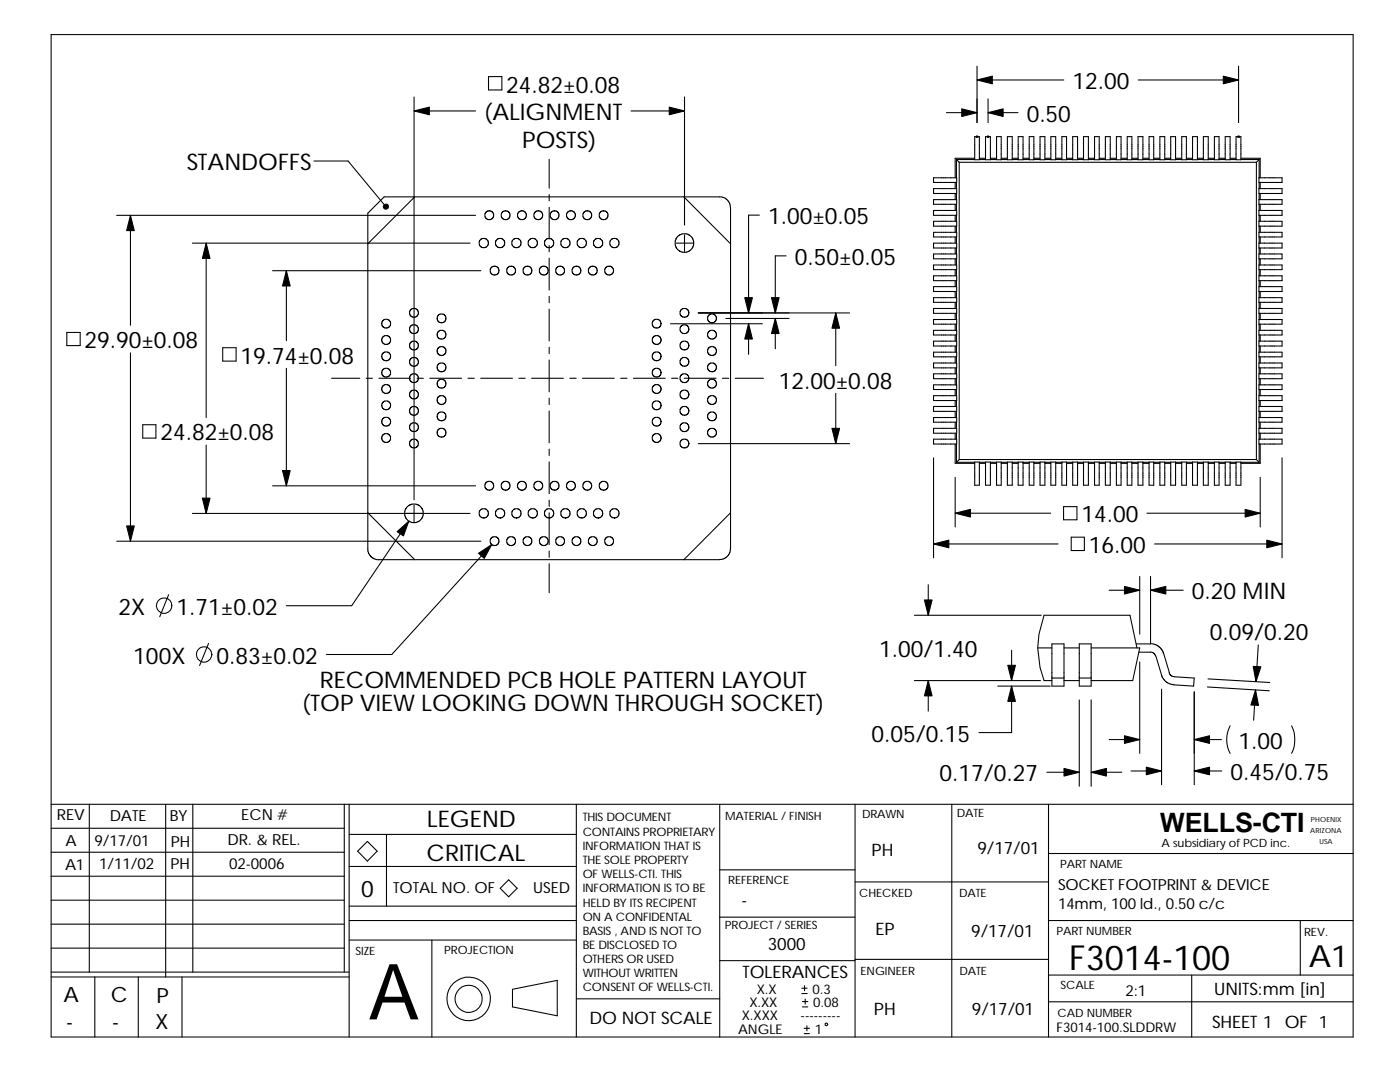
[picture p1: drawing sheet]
<svg xmlns="http://www.w3.org/2000/svg" width="279mm" height="216mm" viewBox="0 0 279 216" stroke-linecap="round" stroke-linejoin="round" font-family="sans-serif">
<g fill="none" stroke="#000" stroke-width=".21">
<path d="M10.2 6.9h259.8v200h-259.8zM82.6 19.3v80.4M97.5 15.3h2.7v2.6h-2.7zM136.6 19.3v25.6M195 13.2v11.3M195 16h17.3M197.2 19.7v4.8M227.2 16h20M247.2 13.2v11.3M62.7 32.1h6.8l7.5 9.1M82.6 22.1h12.3M82.8 39.3l-9.4 9.3"/>
<path d="M109.6 31.8v5.7M109.6 38.8v1.3M125.9 22.1h10.7M136.5 39.3l9.3 9.3M186.3 35.5h4.6v.9h-4.6zM186.3 37.6h4.6v1h-4.6zM186.3 39.8h4.6v1h-4.6zM188.9 22.5h6.1M190.6 36.4v1.2M190.6 38.6v1.2M190.9 31.8h3.6M190.9 31.8l.5 .6"/>
<path d="M190.9 31.8v3.7M190.9 36.4v1.2M190.9 38.6v1.2M191.4 32.4h59.3M191.4 32.4v59.3M194.5 27.3h1v4.6h-1zM194.5 31.6h-3.9v3.9M194.9 27.1l.3 .3M195 27.1v.3M195.1 27.1l-.3 .3M195.5 31.8h1.2M195.5 31.6h1.2"/>
<path d="M196.7 27.3h1v4.6h-1zM197.1 27.1l.3 .3M197.2 27.1v.3M197.2 22.5h6M197.3 27.1l-.3 .3M197.7 31.8h1.2M197.7 31.6h1.2M198.9 27.3h.9v4.6h-.9zM199.8 31.8h1.2M199.8 31.6h1.2M201 27.3h1v4.6h-1zM202 31.8h1.2"/>
<path d="M202 31.6h1.2M203.2 27.3h1v4.6h-1zM204.2 31.8h1.2M204.2 31.6h1.2M205.4 27.3h.9v4.6h-.9zM206.3 31.8h1.3M206.3 31.6h1.3M207.6 27.3h.9v4.6h-.9zM208.5 31.8h1.2M208.5 31.6h1.2M209.7 27.3h1v4.6h-1zM210.7 31.8h1.2"/>
<path d="M210.7 31.6h1.2M211.9 27.3h1v4.6h-1zM212.9 31.8h1.2M212.9 31.6h1.2M214.1 27.3h1v4.6h-1zM215.1 31.8h1.1M215.1 31.6h1.1M216.2 27.3h1v4.6h-1zM217.2 31.8h1.2M217.2 31.6h1.2M218.4 27.3h1v4.6h-1zM219.4 31.8h1.2"/>
<path d="M219.4 31.6h1.2M220.6 27.3h1v4.6h-1zM221.6 31.8h1.2M221.6 31.6h1.2M222.8 27.3h.9v4.6h-.9zM223.7 31.8h1.3M223.7 31.6h1.3M225 27.3h.9v4.6h-.9zM225.9 31.8h1.2M225.9 31.6h1.2M227.1 27.3h1v4.6h-1zM228.1 31.8h1.2"/>
<path d="M228.1 31.6h1.2M229.3 27.3h1v4.6h-1zM230.3 31.8h1.2M230.3 31.6h1.2M231.5 27.3h1v4.6h-1zM232.5 31.8h1.1M232.5 31.6h1.1M233.6 27.3h1v4.6h-1zM234.6 31.8h1.2M234.6 31.6h1.2M235.8 27.3h1v4.6h-1zM236.8 31.8h1.2"/>
<path d="M236.8 31.6h1.2M238 27.3h1v4.6h-1zM239 31.8h1.2M239 31.6h1.2M240.2 27.3h.9v4.6h-.9zM241.1 31.8h1.3M241.1 31.6h1.3M242.4 27.3h.9v4.6h-.9zM243.3 31.8h1.2M243.3 31.6h1.2M244.5 27.3h1v4.6h-1zM245.5 31.8h1.2"/>
<path d="M245.5 31.6h1.2M246.7 27.3h.9v4.6h-.9zM247.1 27.1l.3 .3M247.2 27.1v.3M247.3 27.1l-.3 .3M247.6 31.8h3.7M247.6 31.6h3.9v3.9M250.7 32.4v59.3M251.2 35.5h4.7v.9h-4.7zM251.2 37.6h4.7v1h-4.7zM251.2 39.8h4.7v1h-4.7zM251.3 31.8l-.6 .6"/>
<path d="M251.3 31.8v3.7M251.3 36.4v1.2M251.3 38.6v1.2M251.5 36.4v1.2M251.5 38.6v1.2M23.3 43h71.6M26 43v21.9M38.4 48.5h55.4M41.1 48.5v34.8M54.4 54h41.6M57.1 54v14M98.7 53.1l.5 .2 .4 .7-.2 .5-.7 .4-.5-.2-.4-.4 .2-.8 .4-.4h.3"/>
<path d="M99.8 47.6l.5 .1 .3 .3 .2 .5-.2 .5-.3 .3-.5 .1-.5-.1-.4-.5 .1-.8 .3-.3 .5-.1M100.9 42.1l.5 .1 .4 .7-.2 .6-.7 .4-.5-.2-.4-.5 .2-.8 .4-.3h.3M102 53.1l.5 .2 .4 .7-.2 .5-.7 .4-.5-.2-.4-.4 .2-.8 .4-.4h.3M103 47.6l.5 .1 .4 .3 .1 .5-.1 .5-.4 .3-.4 .1-.5-.1-.4-.5v-.8l.5-.4h.4M104.1 42.1l.6 .1 .4 .7-.2 .6-.7 .4-.6-.2-.3-.5 .1-.8 .5-.3h.3M105.2 53.1l.6 .2 .4 .7-.2 .5-.7 .4-.6-.2-.3-.4 .1-.8 .5-.4h.3M108.5 53.1l.6 .2 .3 .7-.1 .5-.8 .4-.5-.2-.3-.4 .1-.8 .4-.4h.3M109.6 47.6l.5 .1 .3 .3 .1 .5-.1 .5-.3 .3-.5 .1-.5-.1-.4-.5 .1-.8 .3-.3 .5-.1M109.6 41.4v6.3M109.6 49v1.2M109.6 51.5v6.4M109.6 59.1v1.3"/>
<path d="M110.7 42.1l.5 .1 .4 .7-.2 .6-.7 .4-.5-.2-.4-.5 .1-.8 .5-.3h.3M111.8 53.1l.5 .2 .4 .7-.2 .5-.7 .4-.5-.2-.4-.4 .1-.8 .5-.4h.3M112.8 47.6l.5 .1 .4 .3 .1 .5-.1 .5-.4 .3-.4 .1-.5-.1-.5-.5 .1-.8 .4-.4h.5M113.9 42.1l.6 .1 .4 .7-.2 .6-.7 .4-.6-.2-.3-.5 .1-.8 .5-.3h.3M115 53.1l.6 .2 .4 .7-.2 .5-.7 .4-.6-.2-.3-.4 .1-.8 .5-.4h.3M118.3 53.1l.5 .2 .4 .7-.2 .5-.7 .4-.5-.2-.4-.4 .2-.8 .4-.4h.3M119.3 47.6l.5 .1 .4 .3 .1 .5-.1 .5-.4 .3-.4 .1-.5-.1-.5-.5 .1-.8 .4-.3 .5-.1M120.4 42.1l.6 .1 .4 .7-.2 .6-.7 .4-.6-.2-.3-.5 .1-.8 .5-.3h.3M121.5 53.1l.6 .2 .4 .7-.2 .5-.7 .4-.6-.2-.3-.4 .1-.8 .5-.4h.3M122.6 47.6l.5 .1 .3 .3 .2 .5-.2 .5-.3 .3-.5 .1-.5-.1-.4-.5 .1-.8 .4-.4h.4M134.9 48.5h3.4M136.6 46.9v3.3"/>
<path d="M151.6 42.9h-2.2v19.5M156.9 51.1h-2.2v11.3M186.3 48.5h4.6v1h-4.6zM186.3 42h4.6v1h-4.6zM186.3 44.2h4.6v.9h-4.6zM186.3 46.4h4.6v.9h-4.6zM186.3 50.7h4.6v.9h-4.6zM186.3 52.9h4.6v.9h-4.6zM186.3 55h4.6v1h-4.6zM186.3 57.2h4.6v1h-4.6zM186.3 59.4h4.6v.9h-4.6zM190.6 40.8v1.2"/>
<path d="M190.6 43v1.2M190.6 45.1v1.3M190.6 47.3v1.2M190.6 49.5v1.2M190.6 51.6v1.3M190.6 53.8v1.2M190.6 56v1.2M190.6 58.2v1.2M190.9 40.8v1.2M190.9 43v1.2M190.9 45.1v1.3M190.9 47.3v1.2"/>
<path d="M190.9 49.5v1.2M190.9 51.6v1.3M190.9 53.8v1.2M190.9 56v1.2M190.9 58.2v1.2M251.2 48.5h4.7v1h-4.7zM251.2 42h4.7v1h-4.7zM251.2 44.2h4.7v.9h-4.7zM251.2 46.4h4.7v.9h-4.7zM251.2 50.7h4.7v.9h-4.7zM251.2 52.9h4.7v.9h-4.7zM251.2 55h4.7v1h-4.7z"/>
<path d="M251.2 57.2h4.7v1h-4.7zM251.2 59.4h4.7v.9h-4.7zM251.3 40.8v1.2M251.3 43v1.2M251.3 45.1v1.3M251.3 47.3v1.2M251.3 49.5v1.2M251.3 51.6v1.3M251.3 53.8v1.2M251.3 56v1.2M251.3 58.2v1.2M251.5 40.8v1.2"/>
<path d="M251.5 43v1.2M251.5 45.1v1.3M251.5 47.3v1.2M251.5 49.5v1.2M251.5 51.6v1.3M251.5 53.8v1.2M251.5 56v1.2M251.5 58.2v1.2M13.3 66.3h2.7v2.7h-2.7zM26 70.4v37.6M44.4 69.4h2.7v2.7h-2.7zM57.1 73.5v23.4"/>
<path d="M66.2 75.5h5.6M73.1 75.5h1.2M75.6 75.5h6.4M83.2 75.5h1.3M85.8 75.5h6.3M93.4 75.5h1.3M95.9 75.5h6.4M103.5 75.5h1.3M106.1 75.5h6.3M109.6 61.7v6.3M109.6 69.3v1.3M109.6 71.8v6.4"/>
<path d="M109.6 79.5v1.2M113.7 75.5h1.3M116.2 75.5h6.4M123.9 75.5h1.2M126.4 75.5h6.4M132 64.6l-.2 .5-.7 .4-.6-.2-.3-.4 .1-.8 .5-.4 .8 .1 .4 .8M132 67.8l-.4 .8-.8 .1-.5-.3-.1-.8 .3-.5 .8-.1 .5 .3 .2 .6M132 74.3l-.4 .8-.8 .1-.5-.3-.1-.8 .3-.5 .8-.1 .5 .3 .2 .6M132 77.6l-.2 .5-.5 .4-.8-.1-.3-.5 .1-.8 .5-.3 .8 .1 .4 .7M133.8 64.6h18.3M134 75.5h1.3M136.6 75.5h6.3"/>
<path d="M137.5 62.4l-.4 .8-.8 .1-.5-.4-.1-.8 .4-.4 .8-.1 .4 .3 .2 .5M137.5 65.7l-.2 .5-.4 .3-.8-.1-.4-.4 .1-.8 .5-.4 .8 .1 .4 .8M137.5 68.9l-.2 .6-.4 .3-.8-.1-.4-.5 .1-.8 .5-.3 .8 .1 .4 .8M137.5 72.2l-.2 .5-.4 .4-.8-.2-.4-.4 .1-.8 .5-.4 .8 .2 .4 .7M137.5 75.4l-.2 .6-.7 .4-.5-.2-.4-.5 .1-.8 .5-.3 .8 .1 .4 .8M137.5 78.7l-.2 .5-.4 .4-.8-.1-.4-.5 .1-.8 .5-.3 .8 .1 .4 .7M139.4 62.4h30.1M143 63.5l-.2 .6-.7 .3-.7-.3-.2-.9 .4-.4 .8-.1 .4 .3 .2 .5M143 66.8l-.4 .7-.8 .1-.4-.3-.2-.8 .4-.5 .8-.1 .4 .4 .2 .5M143 70l-.4 .8-.8 .1-.4-.3-.2-.8 .4-.5 .8-.1 .4 .3 .2 .6M143 73.3l-.4 .7-.8 .2-.4-.4-.2-.8 .4-.4 .8-.2 .4 .4 .2 .5M143 76.5l-.2 .6-.4 .3-.8-.1-.4-.5 .2-.8 .4-.3 .8 .1 .4 .8"/>
<path d="M143 79.8l-.2 .5-.4 .4-.8-.1-.4-.5 .2-.8 .4-.3 .8 .1 .4 .7M144.2 75.5h1.3M144.9 63.5h12.6M146.7 75.5h5.7M149.4 64.6v6.1M154.7 63.5v6.1M166.8 62.4v10.6M166.8 78.5v10M186.3 61.6h4.6v.9h-4.6zM186.3 63.8h4.6v.9h-4.6zM186.3 65.9h4.6v.9h-4.6zM186.3 68.1h4.6v.9h-4.6z"/>
<path d="M186.3 70.3h4.6v.9h-4.6zM186.3 72.4h4.6v1h-4.6zM186.3 74.6h4.6v1h-4.6zM186.3 76.8h4.6v.9h-4.6zM186.3 79h4.6v.9h-4.6zM190.6 60.3v1.3M190.6 62.5v1.3M190.6 64.7v1.2M190.6 66.8v1.3M190.6 69v1.3M190.6 71.2v1.2M190.6 73.4v1.2"/>
<path d="M190.6 75.6v1.2M190.6 77.7v1.3M190.6 79.9v1.2M190.9 60.3v1.3M190.9 62.5v1.3M190.9 64.7v1.2M190.9 66.8v1.3M190.9 69v1.3M190.9 71.2v1.2M190.9 73.4v1.2M190.9 75.6v1.2M190.9 77.7v1.3"/>
<path d="M190.9 79.9v1.2M251.2 61.6h4.7v.9h-4.7zM251.2 63.8h4.7v.9h-4.7zM251.2 65.9h4.7v.9h-4.7zM251.2 68.1h4.7v.9h-4.7zM251.2 70.3h4.7v.9h-4.7zM251.2 72.4h4.7v1h-4.7zM251.2 74.6h4.7v1h-4.7zM251.2 76.8h4.7v.9h-4.7zM251.2 79h4.7v.9h-4.7zM251.3 60.3v1.3M251.3 62.5v1.3"/>
<path d="M251.3 64.7v1.2M251.3 66.8v1.3M251.3 69v1.3M251.3 71.2v1.2M251.3 73.4v1.2M251.3 75.6v1.2M251.3 77.7v1.3M251.3 79.9v1.2M251.5 60.3v1.3M251.5 62.5v1.3M251.5 64.7v1.2M251.5 66.8v1.3"/>
<path d="M251.5 69v1.3M251.5 71.2v1.2M251.5 73.4v1.2M251.5 75.6v1.2M251.5 77.7v1.3M251.5 79.9v1.2M28.5 84.8h2.6v2.6h-2.6zM41.1 88.8v13.6M54.4 96.9h40.5M109.6 82v6.3M109.6 89.6v1.3M109.6 92.2v6.3"/>
<path d="M109.6 99.8v1.2M132 84.1l-.2 .6-.5 .3-.8-.1-.3-.5 .1-.8 .5-.3 .8 .1 .4 .8M132 87.4l-.2 .5-.5 .4-.8-.2-.3-.4 .1-.8 .5-.4 .8 .2 .4 .7M137.5 82l-.2 .5-.4 .3-.8-.1-.4-.4 .1-.9 .5-.3 .8 .1 .4 .8M137.5 85.2l-.2 .6-.7 .3-.8-.3-.1-.8 .4-.5 .8-.1 .4 .3 .2 .6M137.5 88.5l-.2 .5-.4 .4-.8-.2-.4-.4 .1-.8 .5-.4 .8 .2 .4 .7M139.4 88.5h30.1M143 83.1l-.2 .5-.4 .3-.8-.1-.4-.4 .2-.9 .4-.3 .8 .1 .4 .8M143 86.3l-.2 .6-.4 .3-.8-.1-.4-.5 .2-.8 .4-.3 .8 .1 .4 .8M186.3 81.1h4.6v1h-4.6zM186.3 83.3h4.6v.9h-4.6zM186.3 85.5h4.6v.9h-4.6z"/>
<path d="M186.3 87.6h4.6v1h-4.6zM186.3 91.4v19.9M190.6 88.6v3.9h3.9M190.6 82.1v1.2M190.6 84.2v1.3M190.6 86.4v1.2M190.6 95.2v10M190.9 92.2h3.6M190.9 82.1v1.2M190.9 84.2v1.3M190.9 86.4v1.2M190.9 88.6v3.6"/>
<path d="M191.4 91.7l-.5 .5M191.4 91.7h59.3M194.5 92.2h1v4.6h-1zM195.5 92.2h1.2M195.5 92.5h1.2M196.7 92.2h1v4.6h-1zM197.7 92.2h1.2M197.7 92.5h1.2M198.9 92.2h.9v4.6h-.9zM199.8 92.2h1.2M199.8 92.5h1.2M201 92.2h1v4.6h-1z"/>
<path d="M202 92.2h1.2M202 92.5h1.2M203.2 92.2h1v4.6h-1zM204.2 92.2h1.2M204.2 92.5h1.2M205.4 92.2h.9v4.6h-.9zM206.3 92.2h1.3M206.3 92.5h1.3M207.6 92.2h.9v4.6h-.9zM208.5 92.2h1.2M208.5 92.5h1.2M209.7 92.2h1v4.6h-1z"/>
<path d="M210.7 92.2h1.2M210.7 92.5h1.2M211.9 92.2h1v4.6h-1zM212.9 92.2h1.2M212.9 92.5h1.2M214.1 92.2h1v4.6h-1zM215.1 92.2h1.1M215.1 92.5h1.1M216.2 92.2h1v4.6h-1zM217.2 92.2h1.2M217.2 92.5h1.2M218.4 92.2h1v4.6h-1z"/>
<path d="M219.4 92.2h1.2M219.4 92.5h1.2M220.6 92.2h1v4.6h-1zM221.6 92.2h1.2M221.6 92.5h1.2M222.8 92.2h.9v4.6h-.9zM223.7 92.2h1.3M223.7 92.5h1.3M225 92.2h.9v4.6h-.9zM225.9 92.2h1.2M225.9 92.5h1.2M227.1 92.2h1v4.6h-1z"/>
<path d="M228.1 92.2h1.2M228.1 92.5h1.2M229.3 92.2h1v4.6h-1zM230.3 92.2h1.2M230.3 92.5h1.2M231.5 92.2h1v4.6h-1zM232.5 92.2h1.1M232.5 92.5h1.1M233.6 92.2h1v4.6h-1zM234.6 92.2h1.2M234.6 92.5h1.2M235.8 92.2h1v4.6h-1z"/>
<path d="M236.8 92.2h1.2M236.8 92.5h1.2M238 92.2h1v4.6h-1zM239 92.2h1.2M239 92.5h1.2M240.2 92.2h.9v4.6h-.9zM241.1 92.2h1.3M241.1 92.5h1.3M242.4 92.2h.9v4.6h-.9zM243.3 92.2h1.2M243.3 92.5h1.2M244.5 92.2h1v4.6h-1z"/>
<path d="M245.5 92.2h1.2M245.5 92.5h1.2M246.7 92.2h.9v4.6h-.9zM247.6 92.2h3.7M250.7 91.7l.6 .5M251.2 81.1h4.7v1h-4.7zM251.2 83.3h4.7v.9h-4.7zM251.2 85.5h4.7v.9h-4.7zM251.2 87.6h4.7v1h-4.7zM251.3 82.1v1.2M251.3 84.2v1.3M251.3 86.4v1.2"/>
<path d="M251.3 88.6v3.6M251.5 88.6v3.9h-3.9M251.5 82.1v1.2M251.5 84.2v1.3M251.5 86.4v1.2M251.5 95.2v10M255.9 91.4v19.9M23.3 108h72.7M33.7 118.7l-1.8 4.4M38.4 102.4h55.4M73.4 102.3l9.4 9.4M75.6 111.7h68l.8-.2 .8-.5 .5-.8 .1-.7v-68.1l-.1-.7-.5-.8-1.2-.6h-67.3l-3.3 3.2v67.4l.2 .5 .5 .7 .5 .4 1 .2"/>
<path d="M81.6 104l-11.4 16.9h-13.1M82.6 100.8v3.3M98.1 108.7l-19.9 21.9h-13M109.6 102.3v6.4M109.6 109.9v1.3M109.6 112.5v5.8M145.8 102.3l-9.3 9.4M185.3 116.7v6.1M186.3 108.5h24.9M190.6 102.4h19.1M212.3 101.1h2.6v2.6h-2.6zM213.8 107.2h2.6v2.7h-2.6z"/>
<path d="M221.4 117.8h6.1M227.5 115v11.5M228.9 102.4h22.6M229.6 115v13.4l1.2 .3 1.1 1 1.5 4.5M229.6 117.8h6.5M230.4 108.5h25.5M41.6 128.4l-1.8 4.4M182.5 135.8h25.1M182.5 122.8h25.3M185.3 135.8v6.1M199.1 136.9h10.5M201.9 136.9v9.3h-6.5"/>
<path d="M201.9 129.8v6M207.1 129.3h2.8M209.9 135.3h2.4M209.9 128.5h2.4v8.4h-2.4zM212.3 135.8h3.1M212.3 129.3h3.1M215.4 135.3h2.4M215.4 128.5h2.4v8.4h-2.4zM215.4 139.7v17.2M217.8 139.7v17.2M217.8 129.3h9.7l-1.4 6.5h-8.3M226.7 128.5h2.9"/>
<path d="M226.9 129.3l-1.4-6.5h-17.1a17.4 17.4 0 0 0 0 13h1.5M227.3 130.1h2.6l.4 .2 .4 .6 1.1 3.9 .4 .7 .7 .7 1.3 .4M227.5 132.1v18.2M231.8 137.5v19.1M233.3 134.2l.2 .4 .6 .4 4.2 .3-.1 1.6-4-.2M238.3 138v18.6M241 137.1l12.3 .7M241.1 135.5l12.3 .7M250.6 137.7l-.4 6M251.1 128.7l-.4 7.3M208.9 154.1h6.5M217.8 154.1h6.1"/>
<path d="M221.4 147.6h6.1M225.7 153.8h6.1M238.3 147.6h5.5M238.3 153.8h5.5M245.5 144.8a5.9 5.9 0 0 0 0 5.5M257.8 144.8a6.3 6.3 0 0 1 0 5.5M10.2 165.3h58.5M10.2 170.1h58.5M10.2 174.8h58.5M10.2 179.6h58.5M10.2 160.5h259.8M17.8 160.5v33.5"/>
<path d="M33.1 160.5v34.4M38.5 160.5v33.5M68.7 160.5v33.5M69.7 160.5v46.4M69.7 166.5h45.3M69.7 172.9h45.3M73.3 167.9l2 1.9-2 2-1.9-2zM77.1 166.5v14.3M99.8 177.2l1.7-1.6 1.7 1.6-1.7 1.7zM115 160.5v46.4M143.6 160.5v46.4M143.6 173.6h27"/>
<path d="M170.6 176h38.7M170.6 160.5v46.4M189.9 160.5v46.4M209.3 160.5v46.4M209.3 170.3h60.7M10.2 194.9h59.5M10.2 194h59.5M10.2 184.4h58.5M10.2 189.2h58.5M18.9 194.9v12M27.6 194.9v12M36.3 194.9v12"/>
<path d="M69.7 183.7h45.3M69.7 180.8h45.3M69.7 187.6h45.3M86.2 187.6v19.3M102.3 197.4l8.9-1.8v7.1l-8.9-1.8zM115 199.3h28.6M143.6 191.7h27M143.6 183h27M160 198.2h1.1M160 197.2h1.1M160.1 199.9h1.1M160.6 196.7v1"/>
<path d="M160.7 199.3v1.1M170.6 191.4h38.7M209.3 183.7h60.7M209.3 194.6h60.7M209.3 199.9h60.7M237.8 194.6v12.3M259.5 183.7v10.9M160.1 200.9h1.1M160.5 206.2h1M160.5 205.2h1M161 204.7v1"/>
<circle cx="96.5" cy="48.5" r=".93"/>
<circle cx="97.6" cy="43" r=".88"/>
<circle cx="106.3" cy="48.5" r=".93"/>
<circle cx="107.4" cy="43" r=".88"/>
<circle cx="116.1" cy="48.5" r=".93"/>
<circle cx="117.2" cy="43" r=".88"/>
<circle cx="136.6" cy="48.5" r="1.86"/>
<circle cx="77.1" cy="64.6" r=".88"/>
<circle cx="77.1" cy="67.8" r=".88"/>
<circle cx="77.1" cy="74.4" r=".88"/>
<circle cx="77.1" cy="77.6" r=".88"/>
<circle cx="77.1" cy="71.1" r=".88"/>
<circle cx="82.6" cy="78.7" r=".88"/>
<circle cx="82.6" cy="68.9" r=".88"/>
<circle cx="82.6" cy="65.7" r=".88"/>
<circle cx="82.6" cy="75.5" r=".88"/>
<circle cx="82.6" cy="72.2" r=".88"/>
<circle cx="82.6" cy="62.4" r=".88"/>
<circle cx="88.1" cy="79.8" r=".88"/>
<circle cx="88.1" cy="66.8" r=".88"/>
<circle cx="88.1" cy="63.5" r=".88"/>
<circle cx="88.1" cy="73.3" r=".88"/>
<circle cx="88.1" cy="76.6" r=".88"/>
<circle cx="88.1" cy="70" r=".88"/>
<circle cx="131.1" cy="71.1" r=".89"/>
<circle cx="77.1" cy="80.9" r=".88"/>
<circle cx="77.1" cy="87.4" r=".88"/>
<circle cx="77.1" cy="84.1" r=".88"/>
<circle cx="82.6" cy="88.5" r=".88"/>
<circle cx="82.6" cy="85.2" r=".88"/>
<circle cx="82.6" cy="82" r=".88"/>
<circle cx="88.1" cy="86.3" r=".88"/>
<circle cx="88.1" cy="83.1" r=".88"/>
<circle cx="97.6" cy="96.9" r=".9"/>
<circle cx="100.9" cy="96.9" r=".9"/>
<circle cx="104.2" cy="96.9" r=".9"/>
<circle cx="107.4" cy="96.9" r=".9"/>
<circle cx="110.7" cy="96.9" r=".9"/>
<circle cx="113.9" cy="96.9" r=".9"/>
<circle cx="117.2" cy="96.9" r=".9"/>
<circle cx="120.5" cy="96.9" r=".9"/>
<circle cx="131.1" cy="80.9" r=".89"/>
<circle cx="82.6" cy="102.5" r="1.86"/>
<circle cx="96.6" cy="102.4" r=".94"/>
<circle cx="98.7" cy="108" r=".9"/>
<circle cx="99.8" cy="102.4" r=".94"/>
<circle cx="102" cy="108" r=".9"/>
<circle cx="103.1" cy="102.4" r=".94"/>
<circle cx="105.3" cy="108" r=".9"/>
<circle cx="106.3" cy="102.4" r=".94"/>
<circle cx="108.5" cy="108" r=".9"/>
<circle cx="109.6" cy="102.4" r=".94"/>
<circle cx="111.8" cy="108" r=".9"/>
<circle cx="112.9" cy="102.4" r=".94"/>
<circle cx="115" cy="108" r=".9"/>
<circle cx="116.1" cy="102.4" r=".94"/>
<circle cx="118.3" cy="108" r=".9"/>
<circle cx="119.4" cy="102.4" r=".94"/>
<circle cx="121.6" cy="108" r=".9"/>
<circle cx="122.6" cy="102.4" r=".94"/>
<circle cx="32.8" cy="120.8" r="1.53"/>
<circle cx="40.7" cy="130.6" r="1.55"/>
<circle cx="93.5" cy="199.3" r="4.4"/>
<circle cx="93.5" cy="199.3" r="2.71"/>
<circle cx="164.9" cy="204.4" r=".27"/>
</g>
<g fill="#000" stroke="#000" stroke-width=".21">
<path d="M195 16l3-.8v1.5z" fill-rule="evenodd"/>
<path d="M244.1 15.2l3.1 .8-3.1 .7z" fill-rule="evenodd"/>
<path d="M82.6 22.1l3.1-.7v1.5z" fill-rule="evenodd"/>
<path d="M133.6 21.4l3 .7-3 .8z" fill-rule="evenodd"/>
<path d="M191.9 21.7l3.1 .8-3.1 .7z" fill-rule="evenodd"/>
<path d="M197.2 22.5l3-.8v1.5z" fill-rule="evenodd"/>
<path d="M26 43l.8 3h-1.5z" fill-rule="evenodd"/>
<path d="M41.1 48.5l.8 3.1h-1.5z" fill-rule="evenodd"/>
<path d="M57.1 54l.8 3.1h-1.5z" fill-rule="evenodd"/>
<path d="M148.6 59.4h1.6l-.8 3z" fill-rule="evenodd"/>
<path d="M149.4 64.6l.8 3h-1.6z" fill-rule="evenodd"/>
<path d="M154 59.4h1.5l-.8 3z" fill-rule="evenodd"/>
<path d="M154.7 63.5l.8 3h-1.5z" fill-rule="evenodd"/>
<path d="M166.8 62.4l.8 3.1h-1.6z" fill-rule="evenodd"/>
<path d="M56.4 93.9h1.5l-.8 3z" fill-rule="evenodd"/>
<path d="M166 85.5h1.6l-.8 3z" fill-rule="evenodd"/>
<path d="M25.3 104.9h1.5l-.8 3.1z" fill-rule="evenodd"/>
<path d="M40.4 99.4h1.5l-.8 3z" fill-rule="evenodd"/>
<path d="M79.2 106.1l2.4-2.1-1.1 2.9z" fill-rule="evenodd"/>
<path d="M95.5 110.4l2.6-1.7-1.5 2.7z" fill-rule="evenodd"/>
<path d="M186.3 108.5l3.1-.7v1.5z" fill-rule="evenodd"/>
<path d="M190.6 102.4l3.1-.8v1.6z" fill-rule="evenodd"/>
<path d="M224.4 117l3.1 .8-3.1 .7z" fill-rule="evenodd"/>
<path d="M229.6 117.8l3.1-.8v1.5z" fill-rule="evenodd"/>
<path d="M248.5 101.6l3 .8-3 .8z" fill-rule="evenodd"/>
<path d="M252.8 107.8l3.1 .7-3.1 .8z" fill-rule="evenodd"/>
<path d="M184.5 119.7h1.5l-.7 3.1z" fill-rule="evenodd"/>
<path d="M185.3 135.8l.7 3.1h-1.5z" fill-rule="evenodd"/>
<path d="M201.1 132.8h1.5l-.7 3z" fill-rule="evenodd"/>
<path d="M201.9 136.9l.7 3.1h-1.5z" fill-rule="evenodd"/>
<path d="M250.6 137.7l.6 3.1-1.6-.1z" fill-rule="evenodd"/>
<path d="M250.1 133l1.5 .1-.9 2.9z" fill-rule="evenodd"/>
<path d="M212.3 153.3l3.1 .8-3.1 .8z" fill-rule="evenodd"/>
<path d="M217.8 154.1l3-.8v1.6z" fill-rule="evenodd"/>
<path d="M224.4 146.8l3.1 .8-3.1 .7z" fill-rule="evenodd"/>
<path d="M228.8 153.1l3 .7-3 .8z" fill-rule="evenodd"/>
<path d="M238.3 147.6l3.1-.8v1.5z" fill-rule="evenodd"/>
<path d="M238.3 153.8l3.1-.7v1.5z" fill-rule="evenodd"/>
<circle cx="77" cy="41.2" r=".52"/>
</g>
<text font-size="15.3" x="73.5" y="203.4">A</text>
<text font-size="6.9" x="213.4" y="193.6">F3014-100</text>
<text font-size="6.1" x="261.2" y="192.9">A1</text>
<text font-size="5.3" x="231.4" y="166">WELLS-CTI</text>
<g font-size="4.6">
<text x="214" y="17.8">12.00</text>
<text x="96.6" y="24">(ALIGNMENT</text>
<text x="101" y="18.5">24.82±0.08</text>
<text x="104.2" y="29.5">POSTS)</text>
<text x="204.9" y="24.3">0.50</text>
<text x="37.3" y="34">STANDOFFS</text>
<text x="153.3" y="44.7">1.00±0.05</text>
<text x="158.6" y="52.9">0.50±0.05</text>
<text x="16.8" y="69.5">29.90±0.08</text>
<text x="48" y="72.6">19.74±0.08</text>
<text x="155.4" y="77.6">12.00±0.08</text>
<text x="32" y="87.9">24.82±0.08</text>
<text x="215.8" y="104.2">14.00</text>
<text x="217.3" y="110.4">16.00</text>
<text x="237.9" y="119.6">0.20 MIN</text>
<text x="23.7" y="122.7">2X</text>
<text x="35.2" y="122.7">1.71±0.02</text>
<text x="175.4" y="131.1">1.00/1.40</text>
<text x="241.4" y="127.8">0.09/0.20</text>
<text x="26.6" y="132.4">100X</text>
<text x="43.2" y="132.4">0.83±0.02</text>
<text x="63.8" y="137.3">RECOMMENDED PCB HOLE PATTERN LAYOUT</text>
<text x="60.3" y="141.9">(TOP VIEW LOOKING DOWN THROUGH SOCKET)</text>
<text x="173.9" y="148">0.05/0.15</text>
<text x="247.2" y="149.4">1.00</text>
<text x="187.5" y="155.9">0.17/0.27</text>
<text x="245.6" y="155.7">0.45/0.75</text>
<text x="85.3" y="164.9">LEGEND</text>
<text x="85.1" y="171.7">CRITICAL</text>
<text x="72.1" y="179">0</text>
</g>
<g font-size="4.2">
<text x="12.7" y="200">A</text>
<text x="22.1" y="200">C</text>
<text x="31.2" y="200.2">P</text>
<text x="13.2" y="205.3">-</text>
<text x="22.4" y="205.3">-</text>
<text x="31" y="205.3">X</text>
</g>
<g font-size="3.4">
<text x="173.9" y="170.8">PH</text>
<text x="195.1" y="170.5">9/17/01</text>
<text x="148" y="180.8">-</text>
<text x="153.2" y="189.5">3000</text>
<text x="174.7" y="186.6">EP</text>
<text x="193.8" y="186.9">9/17/01</text>
<text x="148.2" y="195.2">TOLERANCES</text>
<text x="174.4" y="202.5">PH</text>
<text x="194" y="202.4">9/17/01</text>
<text x="242.3" y="198.5">UNITS:mm [in]</text>
<text x="117.6" y="204.3">DO NOT SCALE</text>
<text x="241.9" y="205.1">SHEET 1</text>
<text x="256.4" y="205.1">OF 1</text>
</g>
<g font-size="3">
<text x="11.3" y="163.7">REV</text>
<text x="21.9" y="163.8">DATE</text>
<text x="33.9" y="163.8">BY</text>
<text x="48.1" y="163.6">ECN #</text>
<text x="13" y="173.6">A1</text>
<text x="13.1" y="168.7">A</text>
<text x="18.8" y="168.9">9/17/01</text>
<text x="19.8" y="173.4">1/11/02</text>
<text x="34" y="173.5">PH</text>
<text x="34.1" y="168.9">PH</text>
<text x="45.4" y="168.6">DR. &amp; REL.</text>
<text x="45.7" y="173.5">02-0006</text>
<text x="78.4" y="178.3">TOTAL NO. OF</text>
<text x="106.4" y="178.3">USED</text>
<text x="211.2" y="177.6">SOCKET FOOTPRINT &amp; DEVICE</text>
<text x="211.2" y="181.4">14mm, 100 ld., 0.50 c/c</text>
<text x="224.6" y="198.7">2:1</text>
</g>
<g font-size="2.7">
<text x="148.1" y="203.6">X.XXX</text>
<text x="149.5" y="201">X.XX</text>
<text x="151" y="198.3">X.X</text>
<text x="159.8" y="203.6">---------</text>
<text x="162.1" y="198.3">0.3</text>
<text x="162.3" y="201">0.08</text>
<text x="147.3" y="206.3">ANGLE</text>
<text x="162.6" y="206.3">1</text>
<text x="210.9" y="205.9">F3014-100.SLDDRW</text>
</g>
<g font-size="2.3">
<text x="116.3" y="163.9">THIS DOCUMENT</text>
<text x="116.3" y="166.8">CONTAINS PROPRIETARY</text>
<text x="144.7" y="163.7">MATERIAL / FINISH</text>
<text x="172" y="163.2">DRAWN</text>
<text x="190.9" y="163.1">DATE</text>
<text x="116.3" y="169.6">INFORMATION THAT IS</text>
<text x="116.3" y="172.4">THE SOLE PROPERTY</text>
<text x="211.6" y="173.3">PART NAME</text>
<text x="231.8" y="169">A subsidiary of PCD inc.</text>
<text x="116.3" y="175.2">OF WELLS-CTI. THIS</text>
<text x="116.3" y="178.1">INFORMATION IS TO BE</text>
<text x="145.3" y="176.4">REFERENCE</text>
<text x="171.5" y="179">CHECKED</text>
<text x="191.4" y="178.9">DATE</text>
<text x="116.3" y="180.9">HELD BY ITS RECIPENT</text>
<text x="116.3" y="183.7">ON A CONFIDENTAL</text>
<text x="144.7" y="185.3">PROJECT / SERIES</text>
<text x="71" y="190.5">SIZE</text>
<text x="88.6" y="190.3">PROJECTION</text>
<text x="116.3" y="186.5">BASIS , AND IS NOT TO</text>
<text x="116.3" y="189.4">BE DISCLOSED TO</text>
<text x="210.8" y="186.6">PART NUMBER</text>
<text x="260.3" y="186.7">REV.</text>
<text x="116.3" y="192.2">OTHERS OR USED</text>
<text x="116.3" y="195">WITHOUT WRITTEN</text>
<text x="116.3" y="197.8">CONSENT OF WELLS-CTI.</text>
<text x="171.7" y="194.6">ENGINEER</text>
<text x="191.5" y="194.6">DATE</text>
<text x="211.7" y="197.4">SCALE</text>
<text x="211.1" y="202.9">CAD NUMBER</text>
</g>
<g font-size="1.4">
<text x="261.5" y="166.2">ARIZONA</text>
<text x="261.6" y="164">PHOENIX</text>
<text x="263.3" y="168.4">USA</text>
</g>
</svg>
